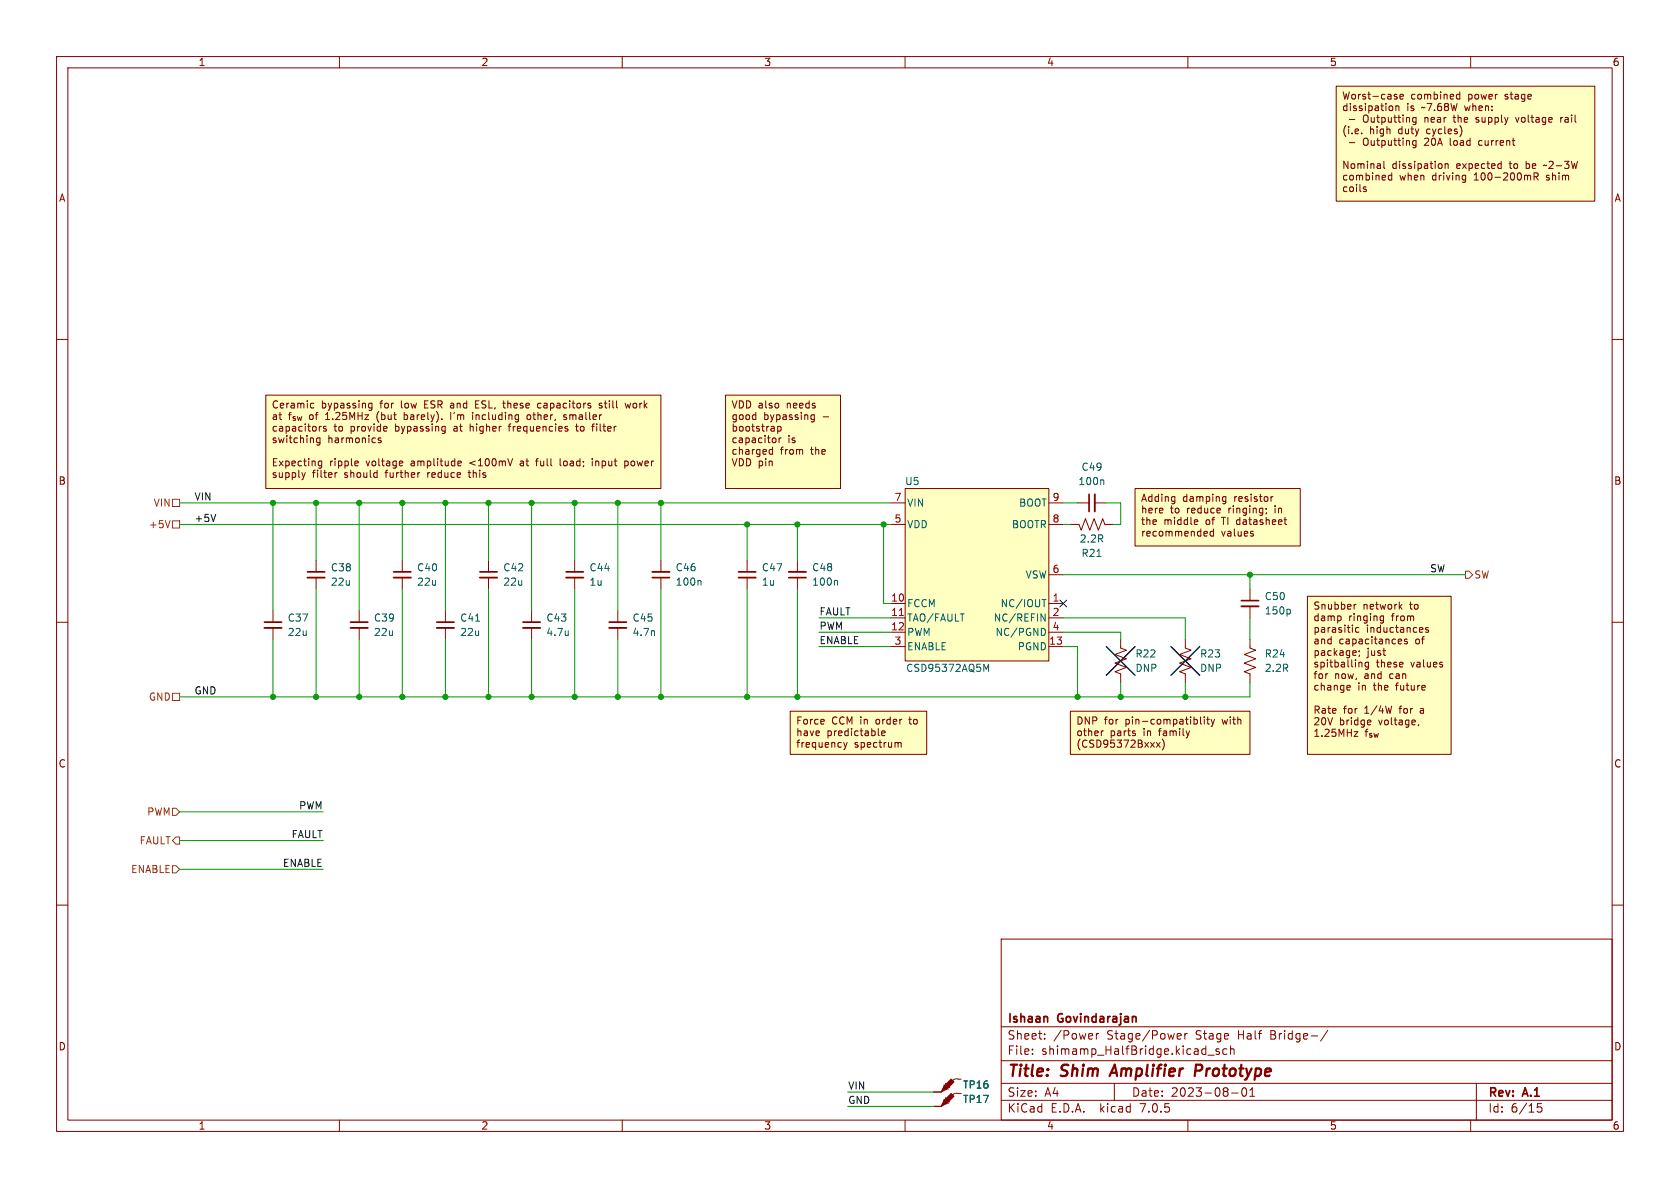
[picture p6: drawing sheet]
<svg xmlns="http://www.w3.org/2000/svg" width="297mm" height="210mm" viewBox="0 0 297 210" stroke-linecap="round" stroke-linejoin="round" font-family="sans-serif">
<path d="M0 0h297v210h-297z" fill="#fff" stroke="#fff" stroke-width=".18"/>
<g fill="none" stroke="#840000" stroke-width=".18">
<path d="M10 10h277v190h-277zM12 12h273v186h-273zM60 10v2M110 10v2M160 10v2M210 10v2M260 10v2M10 60h2M285 60h2M10 110h2M285 110h2M10 160h2"/>
<path d="M285 160h2M177 166h108v32h-108zM60 198v2M110 198v2M160 198v2M177 194.5h108M177 191.5h108M177 187.5h108M177 181.5h108M182.5 186.3v.1M182.5 185.5v.1M184.7 183.6v.1"/>
<path d="M184.7 182.8v.1M193.8 182.7v1M194.2 182.7l-.2 .1-.2 .2M197 191.5v3M208.2 182.8l.4-.1 .2 .4-.7 .1M208.2 183.6h.5M209.5 182.7v1M209.9 182.7l-.3 .1-.1 .2M210 198v2M213.5 186.5h1.2M215.5 185.5l-.3-.1-.2 .2v.2l.5 .2v.3h-.5M216.9 185.5l-.4-.1-.3 .3v.4l.1 .2h.6"/>
<path d="M217.5 185.5l.2-.1 .4 .1 .1 .9M217.5 184.9v1.5M217.7 193.2h1.2M219.7 192.4a1 1 0 0 0 .2 1.4 .81 .81 0 0 0 .6-.6 .81 .81 0 0 0-.3-.8M221 193.8h.8M221 192.7l.4-.4v1.5M231.8 183.1h1.2M234.7 182.1l-1.2 2M260 198v2M261 191.5v6.5M272.5 195.1h-.7l-.1 .7 .3-.1h.5l.1 .3-.1 .5-.2 .1-.6-.1"/>
</g>
<path d="M211.3 189.3h.8M212.2 188.2h-.7l-.3 2" fill="none" stroke="#840000" stroke-width=".4"/>
<g fill="#ffffc2" stroke="#ffffc2" stroke-width=".18">
<path d="M236.2 15.2h45.7v20.4h-45.7z"/>
<path d="M231.1 105.4h25.4v28h-25.4z"/>
<path d="M189.2 125.7h31.8v7.7h-31.8z"/>
<path d="M200.7 86.4h29.2v10.1h-29.2z"/>
<path d="M139.7 125.7h24.1v7.7h-24.1z"/>
<path d="M47 69.9h69.8v16.5h-69.8z"/>
<path d="M128.3 69.9h20.3v16.5h-20.3z"/>
</g>
<g fill="#840000">
<path d="M166.9 194.6l.5 .5-1 .5z"/>
<path d="M166.9 194.6l1.2-1.3 .6 .5-1.3 1.3z"/>
</g>
<path d="M166.9 194.3l.7 .8M167.1 194.1l.8 .7" fill="none" stroke="#480000" stroke-width=".18"/>
<path d="M71.1 99.1v2M71.1 102.1v2M78.7 108v2M78.7 111v2M221 113v1.6l1 .3-2 .8 2 .8-2 .7 2 .8-2 .7 1 .4v1.6M221 104.1v2.1M221 107.2v2M165.1 195.6h1.3M166.9 194.6l.5 .5-1 .5zM166.9 194.6l1.2-1.3 .6 .5-1.3 1.3zM169.9 193.3h-.2a1.37 1.37 0 0 0-1.3 .2" fill="none" stroke="#840000" stroke-width=".18"/>
<path d="M69.6 102.1h3M77.2 111h3.1M219.5 107.2h3" fill="none" stroke="#840000" stroke-width=".33"/>
<path d="M69.6 101.1h3M77.2 110h3.1M219.5 106.2h3" fill="none" stroke="#840000" stroke-width=".3"/>
<path d="M228 107.7l.1 .2-.1 .6" fill="none" stroke="#006464" stroke-width=".18"/>
<g fill="#840000">
<path d="M166.9 192l.5 .5-1 .5z"/>
<path d="M166.9 192l1.2-1.2 .6 .5-1.3 1.2z"/>
</g>
<path d="M166.9 191.8l.7 .7M167.1 191.5l.8 .8" fill="none" stroke="#480000" stroke-width=".18"/>
<g fill="none" stroke="#840000" stroke-width=".18">
<path d="M236.2 15.2h45.7v20.4h-45.7zM246 18.7l.2 .3v.3l-.2 .3M246.6 17.1l.3 .1 .1 .1-.2 .2h-.2M246.6 16.7h.3M246.8 18.8l.1-.1 .4 .1v.8M246.8 18.7v.9M247.5 17.1l.6-.1-.1-.3h-.3l-.2 .1 .1 .7h.4M257.5 17.3l.2 .2h.4M258.1 16.7h-.4l-.2 .2M258.1 16.2v1.3M238.5 21.1h1M238.5 25.2h1"/>
<path d="M240.7 23.5v.1M241.2 33.4l.3 .1 .1 .2-.2 .2h-.3M241.2 33l.3 .1M244.7 28.5v1.1l.1 .2M245.6 31l-.2 .2 .1 .5 .2 .1h.3M246 30.6v1.2M249.8 25v.6l.2 .1 .3-.1M250.3 20.8v1l-.2 .2h-.3M250.3 24.8v1.1l-.2 .2h-.3M250.3 20.8h-.3l-.3 .2 .2 .5h.4M254.8 29l.1 .2-.1 .5M255.5 28.9v.9"/>
<path d="M255.5 29.1l.2-.2 .3 .1v.8M258.3 22.6l.1 .7-.3 .8M259.1 31.8h-.4M259.1 31v1l-.2 .3M265 28.9l.4 .1M265.4 28.5v1.3M265.4 29.7l-.4 .1M267.3 24.8h.5M267.7 25.7h.1M270.4 31l.2 .2v.6M271.2 30.6v1.2M271.5 31.2l.4 .6"/>
<path d="M271.9 30.7v.3l-.1 .2h-.6M275.9 20.8v.8M276 20.9l-.1 .1M47 69.9h69.8v16.5h-69.8zM55.1 71.3h.4M55.5 72.1h-.4M56.1 77.5l-.1 .2v.4l.2 .2 .4-.1M56.4 77.4l.2 .1M56.6 77.4v1l-.3 .3-.3-.1M56.8 75.4l-.3 .1M57.7 75.4h-.3l-.2 .1v.2l.5 .2v.3h-.5M65.2 71.9l.2 .2h.4"/>
<path d="M65.8 71.3h-.4l-.2 .2M65.8 71.3v1l-.3 .2h-.3M66.9 77.5v.3l.4 .1 .1 .2-.2 .2-.3-.1M68.4 76.2h-.2M68.4 75.4v.3l-.6 .1M78.1 74v.2M78.3 75.4h.4M78.7 76.2h-.4M78.7 75.4v1l-.1 .2h-.3M83.6 72.9v.1M88.9 71.3h.4M91.5 73.3l.2 .1"/>
<path d="M91.7 73.3v1.1l-.2 .1M91.7 74.1l-.2 .1M93.3 73.4l-.1 .2 .1 .5M95.3 71.3l-.3 .2v.4l.3 .2M99.6 74.1l.4 .1M99.7 73.4v.3h.3M100.1 75.4h.3M100.1 75.8l.3 .1v.1l-.2 .2h-.2M101.7 75.4h.5M104.3 71.7l.2 .2-.2 .2M104.3 71.3h.1M104.6 75.4h.5"/>
<path d="M104.8 75.1v1.1M105.9 72.1h.4M106.3 71.3l-.4 .2 .1 .1 .3 .1M110.5 71.3l.3 .8 .2-.6M128.3 69.9h20.3v16.5h-20.3zM136.6 79v1.3M137.1 77.5l.1 .5-.3 .3M137.5 75.4v1.2M137.7 77.4v.9M138 75.5v.6l-.2 .1h-.3M138.1 77.4l-.4 .3M143.4 73.9l.2 .3 .4-.1"/>
<path d="M144 73.3v1.1l-.3 .2-.3-.1M144 73.4l-.4-.1-.2 .3M53.4 83.5l.3 .9M53.7 84.4l-.2 .3M54 83.5l-.3 .9M55.9 99.1v2M56.9 81.5v1l-.3 .3-.3-.1M56.9 81.6l-.4-.1-.2 .2 .1 .6h.5M59.2 83.5v.9M59.4 83.6l-.2 .2M62.9 81.5l.4 .1v.2l-.6 .1M63.3 82.3h-.4"/>
<path d="M66.7 83.1v1.3M66.7 84.3l-.2 .1M70.8 81.5l.3 .1 .1 .2-.6 .1M71.1 82.3h-.3M74 83.6l-.1 .1M80.9 81.9l.6-.1v-.2l-.4-.1-.2 .2 .1 .6h.5M86.4 99.1v2M90.6 81.1l-.4 1.2M101.6 99.1v2M104.7 81.1v.1M104.7 81.5v.8M110.5 82.3h.3"/>
<path d="M110.5 81.5v1.3M110.8 81.5l-.3 .1M116.8 99.1v2M132.1 99.1v2M136.1 80.2h.5M141 99.1v2M157.5 88.9h2.5M157.5 92.7h2.5M160 86.4h25.4v30.4h-25.4zM185.4 88.9h2.6M185.4 92.7h2.6M189.2 92.7h1.6l.3 1 .8-2 .8 2 .7-2 .8 2 .7-2 .4 1h1.5"/>
<path d="M190.5 88.9h2M193.5 88.9h2.1M200.7 86.4h29.2v10.1h-29.2zM207.6 87.8h.1M207.7 87.8v1l-.1 .2M207.7 88.6h-.1M211.3 91.9h.4l.1 .3-.7 .1M211.7 92.7h-.4M213.4 94v.2l-.6 .1M214.5 93.5v1.3M214.5 94l-.3-.1-.3 .3 .1 .5h.5M216.2 88.6h.5"/>
<path d="M216.2 87.8h.5M216.7 87.8v1l-.1 .2-.3 .1M221.4 94.3l.2 .2-.2 .3M221.4 93.9l.1 .1M223.8 89.9v.1M223.9 90.6l-.1 .3M224.7 87.8v.8M225.1 87.8l-.4 .2M227 91.9h.5M227.2 91.5v1l.3 .2M48.3 108v2M48.3 111v2"/>
<path d="M55.9 102.1v2M63.5 108v2M63.5 111v2M86.4 102.1v2M94 108v2M94 111v2M101.6 102.1v2M109.2 108v2M109.2 111v2M116.8 102.1v2M132.1 102.1v2M141 102.1v2"/>
<path d="M157.5 106.7h2.5M157.5 109.2h2.5M157.5 111.8h2.5M157.5 114.3h2.5M185.4 106.7h2.6M185.4 109.2h2.6M185.4 111.8h2.6M185.4 114.3h2.6M185.4 101.6h2.6M198.1 113v1.6l1 .3-2 .8 2 .8-2 .7 2 .8-2 .7 1 .4v1.6M209.5 113v1.6l1.1 .3-2.1 .8 2.1 .8-2.1 .7 2.1 .8-2.1 .7 1 .4v1.6M231.1 105.4h25.4v28h-25.4z"/>
<path d="M237 109v.6M239.7 115.1l.1 .2-.7 .1M239.7 111v.7l.2 .1 .3-.1M239.8 106.8l-.4 .3M240.3 115.1v.1M240.4 115.8l-.2 .2M240.4 117.1l.4 .1v.7M241.4 117.1l-.1 .2 .1 .5 .2 .1 .3-.1M241.9 117.1v1l-.2 .2h-.3M244.1 109.7h.5M244.1 108.9h.5M244.6 108.9v1l-.3 .3-.3-.1"/>
<path d="M244.8 115.9h.2M247.4 113h.3l.1 .3-.6 .1M247.5 107.2l.4 .5M247.7 113.8h-.3M247.9 106.8l-.5 .5M248.8 113h-.3l-.2 .2v.1l.5 .2v.3h-.5M251.4 110.9l.1 .3-.6 .2M251.5 111.7l-.1 .1M252.5 111l-.3-.1-.2 .2 .1 .2 .4 .1v.3h-.5M139.7 125.7h24.1v7.7h-24.1zM149.2 131.2l.3 .9M149.5 132.1l-.3 .4"/>
<path d="M149.8 131.2l-.3 .9M155.3 129.9l.1 .1M155.9 129.6l.6-.1-.1-.2-.3-.1-.2 .2v.6h.5M158.7 131.3l.1 .1M158.8 131.4v.7M158.8 131.4l.2-.2 .3 .1v.8M189.2 125.7h31.8v7.7h-31.8zM195.1 129.2l-.3 .1M200.6 129.6l.1 .2-.1 .2M204.4 131.2l.7 .9M205.1 131.2l-.7 .9M205.8 131.2v.8l-.3 .6"/>
<path d="M210.3 129.2l-.3 .8M212.2 126.7v1.1l.2 .2M212.9 126.7v.2M212.9 127.2v.8M213.3 127.2h.5M213.5 126.7v1.1l.3 .2M214.1 127.2l.3 .8M214.4 128l-.3 .4M214.7 127.2l-.3 .8M238.5 121.2l.2 .3-.6 .1M238.7 121.9l-.4 .1M240.1 129.3l-.7 .9h.7"/>
<path d="M241.9 127.3h.4l.1 .3-.7 .1M242.3 128.1h-.4M246 124.8l-.3 1.3M250.8 128.1l-.1 .2M251.9 121.2l.1 .3-.6 .1M165.1 193h1.3M165.1 195.6h1.3M166.9 192l.5 .5-1 .5zM166.9 192l1.2-1.2 .6 .5-1.3 1.2zM169.9 190.8h-.2a1.37 1.37 0 0 0-1.3 .2"/>
</g>
<path d="M193.5 87.4v3M46.7 111h3.1M54.4 102.1h3M62 111h3M84.8 102.1h3.1M92.5 111h3M100.1 102.1h3M107.7 111h3M115.3 101.1h3.1M130.6 102.1h3M139.4 101.1h3.1" fill="none" stroke="#840000" stroke-width=".33"/>
<path d="M192.5 87.4v3M46.7 110h3.1M54.4 101.1h3M62 110h3M84.8 101.1h3.1M92.5 110h3M100.1 101.1h3M107.7 110h3M115.3 102.1h3.1M130.6 101.1h3M139.4 102.1h3.1" fill="none" stroke="#840000" stroke-width=".3"/>
<path d="M195 84.8l.1 .2v.7M123.7 102.6l.2 .2v.6M147.9 102.6l.2 .2v.6M173.9 117.4l.5 .9 .4-.9v1.3M184 108.5l.8 1.3v-1.3M184.2 106h.7M184.6 111.1l.2 .5-.2 .7" fill="none" stroke="#006464" stroke-width=".18"/>
<path d="M160 86.4h25.4v30.4h-25.4z" fill="#ffffc2" stroke="#ffffc2" stroke-width=".18"/>
<path d="M159 108.8h.7" fill="none" stroke="#a90000" stroke-width=".18"/>
<path d="M195.6 114.3l5.1 5.1M200.7 114.3l-5.1 5.1M207 114.3l5.1 5.1M212.1 114.3l-5.1 5.1" fill="none" stroke="#000084" stroke-width=".25"/>
<path d="M30.5 92.1h1.2v1.2h-1.2zM30.5 88.3h1.2v1.2h-1.2zM259.1 101h.6l.6 .6-.6 .6h-.6zM30.5 122.6h1.2v1.2h-1.2zM30.5 142.9h.6l.6 .6-.6 .6h-.6zM30.5 153h.6l.6 .7-.6 .6h-.6zM31.1 148h.6v1.2h-.6l-.6-.6z" fill="none" stroke="#725600" stroke-width=".18"/>
<path d="M38.1 90.9l-.4 1.3" fill="none" stroke="#0f0f0f" stroke-width=".18"/>
<g fill="none" stroke="#009600" stroke-width=".18">
<path d="M31.7 88.9h125.8M31.7 92.7h125.8M48.3 88.9v19.1M55.9 88.9v10.2M63.5 88.9v19.1M71.1 88.9v10.2M78.7 88.9v19.1M86.4 88.9v10.2M94 88.9v19.1M101.6 88.9v10.2M109.2 88.9v19.1M116.8 88.9v10.2"/>
<path d="M132.1 92.7v6.4M141 92.7v6.4M156.2 92.7v14h1.3M188 88.9h2.5M188 92.7h1.2M195.6 88.9h2.5v3.8h-1.3M48.3 113v10.2M55.9 104.1v19.1M63.5 113v10.2M71.1 104.1v19.1M78.7 113v10.2M86.4 104.1v19.1"/>
<path d="M94 113v10.2M101.6 104.1v19.1M109.2 113v10.2M116.8 104.1v19.1M132.1 104.1v19.1M141 104.1v19.1M144.8 109.2h12.7M144.8 114.3h12.7M144.8 111.8h12.7M188 109.2h21.5v3.8M188 114.3h2.5v8.9M188 111.8h10.1v1.2"/>
<path d="M188 101.6h71.1M221 101.6v2.5M221 109.2v3.8M198.1 120.7v2.5M209.5 120.7v2.5M221 120.7v2.5h-189.3M31.7 153.7h25.4M31.7 148.6h25.4M31.7 143.5h25.4M149.9 193h15.2M149.9 195.6h15.2"/>
</g>
<path d="M187.4 106.1l1.2 1.2M188.6 106.1l-1.2 1.2" fill="none" stroke="#000084" stroke-width=".18"/>
<g fill="#009600" stroke="#009600" stroke-width=".18">
<circle cx="109.2" cy="88.9" r=".46"/>
<circle cx="116.8" cy="88.9" r=".46"/>
<circle cx="156.2" cy="92.7" r=".46"/>
<circle cx="141" cy="92.7" r=".46"/>
<circle cx="132.1" cy="123.2" r=".46"/>
<circle cx="116.8" cy="123.2" r=".46"/>
<circle cx="109.2" cy="123.2" r=".46"/>
<circle cx="132.1" cy="92.7" r=".46"/>
<circle cx="141" cy="123.2" r=".46"/>
<circle cx="63.5" cy="88.9" r=".46"/>
<circle cx="63.5" cy="123.2" r=".46"/>
<circle cx="71.1" cy="123.2" r=".46"/>
<circle cx="78.7" cy="123.2" r=".46"/>
<circle cx="48.3" cy="123.2" r=".46"/>
<circle cx="55.9" cy="123.2" r=".46"/>
<circle cx="55.9" cy="88.9" r=".46"/>
<circle cx="48.3" cy="88.9" r=".46"/>
<circle cx="78.7" cy="88.9" r=".46"/>
<circle cx="71.1" cy="88.9" r=".46"/>
<circle cx="209.5" cy="123.2" r=".46"/>
<circle cx="198.1" cy="123.2" r=".46"/>
<circle cx="190.5" cy="123.2" r=".46"/>
<circle cx="221" cy="101.6" r=".46"/>
<circle cx="94" cy="123.2" r=".46"/>
<circle cx="86.4" cy="123.2" r=".46"/>
<circle cx="94" cy="88.9" r=".46"/>
<circle cx="101.6" cy="88.9" r=".46"/>
<circle cx="101.6" cy="123.2" r=".46"/>
<circle cx="86.4" cy="88.9" r=".46"/>
</g>
<g font-size="2.8" fill="#840000">
<text x="178" y="190.8">Title:</text>
<text x="187.5" y="190.8">Shim</text>
<text x="196.9" y="190.8">Amplifier</text>
<text x="212.3" y="190.8">Prototype</text>
</g>
<g font-size="2.1" fill="#840000">
<text x="178" y="183.9">Sheet:</text>
<text x="178" y="181.1">Ishaan</text>
<text x="186.2" y="183.9">/Power</text>
<text x="187" y="181.1">Govindarajan</text>
<text x="195.6" y="183.9">Stage/Power</text>
<text x="211.3" y="183.9">Stage</text>
<text x="218.8" y="183.9">Half</text>
<text x="224.6" y="183.9">Bridge-/</text>
<text x="178" y="186.6">File:</text>
<text x="184" y="186.6">shimamp_HalfBridge.kicad_sch</text>
<text x="178" y="196.8">KiCad</text>
<text x="178" y="194">Size:</text>
<text x="184.6" y="194">A4</text>
<text x="185.7" y="196.8">E.D.A.</text>
<text x="194.4" y="196.8">kicad</text>
<text x="200" y="194">Date:</text>
<text x="201.5" y="196.8">7.0.5</text>
<text x="206.9" y="194">2023-08-01</text>
<text x="263" y="194.2">Rev:</text>
<text x="263" y="196.8">Id:</text>
<text x="267" y="196.8">6/15</text>
<text x="269.2" y="194.2">A.1</text>
</g>
<g font-size="1.8" fill="#840000">
<text x="35" y="11.8">1</text>
<text x="85" y="11.8">2</text>
<text x="135" y="11.8">3</text>
<text x="185" y="11.8">4</text>
<text x="235" y="11.8">5</text>
<text x="285" y="11.8">6</text>
<text x="237.2" y="17.8">Worst-case</text>
<text x="249.3" y="17.8">combined</text>
<text x="259.5" y="17.8">power</text>
<text x="266.1" y="17.8">stage</text>
<text x="237.2" y="19.9">dissipation</text>
<text x="237.2" y="24">(i.e.</text>
<text x="240.9" y="21.9">Outputting</text>
<text x="242" y="24">high</text>
<text x="247.2" y="24">duty</text>
<text x="248.6" y="19.9">is</text>
<text x="251.3" y="19.9">~7.68W</text>
<text x="251.9" y="21.9">near</text>
<text x="252.2" y="24">cycles)</text>
<text x="257.2" y="21.9">the</text>
<text x="259" y="19.9">when:</text>
<text x="261.2" y="21.9">supply</text>
<text x="268.4" y="21.9">voltage</text>
<text x="276.4" y="21.9">rail</text>
<text x="240.9" y="26">Outputting</text>
<text x="251.9" y="26">20A</text>
<text x="256.5" y="26">load</text>
<text x="261.7" y="26">current</text>
<text x="10.4" y="35.8">A</text>
<text x="237.2" y="30.1">Nominal</text>
<text x="237.2" y="32.2">combined</text>
<text x="237.2" y="34.2">coils</text>
<text x="246" y="30.1">dissipation</text>
<text x="247.3" y="32.2">when</text>
<text x="253.2" y="32.2">driving</text>
<text x="257.4" y="30.1">expected</text>
<text x="260.7" y="32.2">100-200mR</text>
<text x="266.9" y="30.1">to</text>
<text x="269.9" y="30.1">be</text>
<text x="273.2" y="30.1">~2-3W</text>
<text x="273.5" y="32.2">shim</text>
<text x="285.4" y="35.8">A</text>
<text x="47.9" y="72.5">Ceramic</text>
<text x="47.9" y="74.5">at</text>
<text x="47.9" y="76.5">capacitors</text>
<text x="50.9" y="74.5">f_{sw}</text>
<text x="54.6" y="74.5">of</text>
<text x="56.7" y="72.5">bypassing</text>
<text x="57.6" y="74.5">1.25MHz</text>
<text x="59" y="76.5">to</text>
<text x="61.9" y="76.5">provide</text>
<text x="66.7" y="74.5">(but</text>
<text x="67.2" y="72.5">for</text>
<text x="69.9" y="76.5">bypassing</text>
<text x="70.9" y="72.5">low</text>
<text x="71.7" y="74.5">barely).</text>
<text x="75.2" y="72.5">ESR and</text>
<text x="80" y="74.5">I'm</text>
<text x="80.4" y="76.5">at</text>
<text x="83.4" y="76.5">higher</text>
<text x="84" y="74.5">including</text>
<text x="84.4" y="72.5">ESL,</text>
<text x="89.5" y="72.5">these</text>
<text x="90.4" y="76.5">frequencies</text>
<text x="93.8" y="74.5">other,</text>
<text x="95.7" y="72.5">capacitors</text>
<text x="100.4" y="74.5">smaller</text>
<text x="102.4" y="76.5">to</text>
<text x="105.4" y="76.5">filter</text>
<text x="106.7" y="72.5">still</text>
<text x="111.5" y="72.5">work</text>
<text x="129.2" y="72.5">VDD also</text>
<text x="129.2" y="74.5">good</text>
<text x="129.2" y="76.5">bootstrap</text>
<text x="134.9" y="74.5">bypassing</text>
<text x="139" y="72.5">needs</text>
<text x="145.4" y="74.5">-</text>
<text x="47.9" y="78.6">switching</text>
<text x="47.9" y="82.7">Expecting</text>
<text x="57.9" y="78.6">harmonics</text>
<text x="58.2" y="82.7">ripple</text>
<text x="64.7" y="82.7">voltage</text>
<text x="72.7" y="82.7">amplitude</text>
<text x="83.2" y="82.7">&lt;100mV</text>
<text x="92.2" y="82.7">at</text>
<text x="95.2" y="82.7">full</text>
<text x="99.5" y="82.7">load;</text>
<text x="105.3" y="82.7">input</text>
<text x="111.2" y="82.7">power</text>
<text x="129.2" y="78.6">capacitor</text>
<text x="129.2" y="80.6">charged</text>
<text x="129.2" y="82.7">VDD pin</text>
<text x="137.9" y="80.6">from</text>
<text x="139.2" y="78.6">is</text>
<text x="143.3" y="80.6">the</text>
<text x="10.3" y="85.8">B</text>
<text x="47.9" y="84.7">supply</text>
<text x="55.1" y="84.7">filter</text>
<text x="60.8" y="84.7">should</text>
<text x="68.2" y="84.7">further</text>
<text x="75.7" y="84.7">reduce</text>
<text x="83.2" y="84.7">this</text>
<text x="201.6" y="89">Adding</text>
<text x="209" y="89">damping</text>
<text x="218.1" y="89">resistor</text>
<text x="285.3" y="85.8">B</text>
<text x="201.6" y="91">here</text>
<text x="201.6" y="93.1">the</text>
<text x="201.6" y="95.1">recommended</text>
<text x="205.7" y="93.1">middle</text>
<text x="206.8" y="91">to</text>
<text x="209.8" y="91">reduce</text>
<text x="213.1" y="93.1">of</text>
<text x="215.8" y="95.1">values</text>
<text x="216.1" y="93.1">TI datasheet</text>
<text x="217.2" y="91">ringing;</text>
<text x="225.5" y="91">in</text>
<text x="232.1" y="108">Snubber</text>
<text x="232.1" y="110.1">damp</text>
<text x="232.1" y="112.1">parasitic</text>
<text x="238.3" y="110.1">ringing</text>
<text x="240.9" y="108">network</text>
<text x="241.5" y="112.1">inductances</text>
<text x="246" y="110.1">from</text>
<text x="249.2" y="108">to</text>
<text x="232.1" y="114.1">and</text>
<text x="232.1" y="116.2">package;</text>
<text x="232.1" y="118.2">spitballing</text>
<text x="236.6" y="114.1">capacitances</text>
<text x="241.6" y="116.2">just</text>
<text x="243.2" y="118.2">these</text>
<text x="249.4" y="118.2">values</text>
<text x="250.2" y="114.1">of</text>
<text x="232.1" y="120.3">for</text>
<text x="232.1" y="122.3">change</text>
<text x="235.8" y="120.3">now,</text>
<text x="240" y="122.3">in</text>
<text x="241.2" y="120.3">and</text>
<text x="242.8" y="122.3">the</text>
<text x="245.7" y="120.3">can</text>
<text x="246.9" y="122.3">future</text>
<text x="140.7" y="128.3">Force</text>
<text x="140.7" y="130.4">have</text>
<text x="146.1" y="130.4">predictable</text>
<text x="146.9" y="128.3">CCM in</text>
<text x="154.9" y="128.3">order</text>
<text x="160.9" y="128.3">to</text>
<text x="190.2" y="128.3">DNP for</text>
<text x="190.2" y="130.4">other</text>
<text x="196.2" y="130.4">parts</text>
<text x="198.9" y="128.3">pin-compatiblity</text>
<text x="202.1" y="130.4">in</text>
<text x="205" y="130.4">family</text>
<text x="216.1" y="128.3">with</text>
<text x="232.1" y="126.4">Rate</text>
<text x="232.1" y="128.5">20V</text>
<text x="232.1" y="130.5">1.25MHz</text>
<text x="236.7" y="128.5">bridge</text>
<text x="237.4" y="126.4">for</text>
<text x="241.2" y="126.4">1/4W</text>
<text x="241.2" y="130.5">f_{sw}</text>
<text x="243.7" y="128.5">voltage,</text>
<text x="247.5" y="126.4">for</text>
<text x="251.2" y="126.4">a</text>
<text x="10.3" y="135.8">C</text>
<text x="140.7" y="132.4">frequency</text>
<text x="150.9" y="132.4">spectrum</text>
<text x="190.2" y="132.4">(CSD95372Bxxx)</text>
<text x="285.3" y="135.8">C</text>
<text x="10.3" y="185.8">D</text>
<text x="285.3" y="185.8">D</text>
<text x="35" y="199.8">1</text>
<text x="85" y="199.8">2</text>
<text x="135" y="199.8">3</text>
<text x="185" y="199.8">4</text>
<text x="235" y="199.8">5</text>
<text x="285" y="199.8">6</text>
</g>
<g font-size="1.8" fill="#006464">
<text x="191.1" y="83.4">C49</text>
<text x="160" y="85.9">U5</text>
<text x="160.3" y="89.7">VIN</text>
<text x="180.1" y="89.7">BOOT</text>
<text x="190.6" y="85.9">100n</text>
<text x="160.3" y="93.5">VDD</text>
<text x="178.9" y="93.5">BOOTR</text>
<text x="58.4" y="101.2">C38</text>
<text x="73.7" y="101.2">C40</text>
<text x="88.9" y="101.2">C42</text>
<text x="104.1" y="101.2">C44</text>
<text x="119.4" y="101.1">C46</text>
<text x="134.6" y="101.2">C47</text>
<text x="143.5" y="101.1">C48</text>
<text x="190.8" y="96.1">2.2R</text>
<text x="191.1" y="98.6">R21</text>
<text x="58.4" y="103.7">22u</text>
<text x="73.7" y="103.7">22u</text>
<text x="88.9" y="103.7">22u</text>
<text x="104.1" y="103.7">1u</text>
<text x="119.4" y="103.7">100n</text>
<text x="134.6" y="103.7">1u</text>
<text x="143.5" y="103.7">100n</text>
<text x="160.3" y="107.5">FCCM</text>
<text x="176.9" y="107.5">NC/IOUT</text>
<text x="181.3" y="102.4">VSW</text>
<text x="223.5" y="106.2">C50</text>
<text x="50.8" y="110.1">C37</text>
<text x="50.8" y="112.6">22u</text>
<text x="66" y="110.1">C39</text>
<text x="66" y="112.6">22u</text>
<text x="81.3" y="110.1">C41</text>
<text x="81.3" y="112.6">22u</text>
<text x="96.5" y="110.1">C43</text>
<text x="96.5" y="112.6">4.7u</text>
<text x="111.8" y="110.1">C45</text>
<text x="111.8" y="112.6">4.7n</text>
<text x="160.3" y="110">TAO/FAULT</text>
<text x="160.3" y="112.6">PWM</text>
<text x="175.7" y="110">NC/REFIN</text>
<text x="176" y="112.6">NC/PGND</text>
<text x="223.5" y="108.8">150p</text>
<text x="160.1" y="118.9">CSD95372AQ5M</text>
<text x="160.3" y="115.1">ENABLE</text>
<text x="179.9" y="115.1">PGND</text>
<text x="200.7" y="116.4">R22</text>
<text x="200.7" y="118.9">DNP</text>
<text x="212.1" y="116.4">R23</text>
<text x="212.1" y="118.9">DNP</text>
<text x="223.5" y="116.4">R24</text>
<text x="223.5" y="118.9">2.2R</text>
<text x="170.2" y="195.1">TP17</text>
<text x="170.2" y="192.6">TP16</text>
</g>
<g font-size="1.8" fill="#725600">
<text x="27.1" y="89.7">VIN</text>
<text x="26.3" y="93.5">+5V</text>
<text x="260.5" y="102.4">SW</text>
<text x="26.3" y="124">GND</text>
<text x="24.7" y="149.4">FAULT</text>
<text x="26" y="144.3">PWM</text>
<text x="23.1" y="154.5">ENABLE</text>
</g>
<g font-size="1.8" fill="#0f0f0f">
<text x="34.3" y="88.6">VIN</text>
<text x="34.3" y="92.4">+5V</text>
<text x="252.7" y="101.3">SW</text>
<text x="144.8" y="108.9">FAULT</text>
<text x="144.8" y="111.4">PWM</text>
<text x="144.8" y="114">ENABLE</text>
<text x="34.3" y="122.8">GND</text>
<text x="52.9" y="143.2">PWM</text>
<text x="51.5" y="148.2">FAULT</text>
<text x="50" y="153.3">ENABLE</text>
<text x="149.9" y="192.7">VIN</text>
<text x="149.9" y="195.2">GND</text>
</g>
<g font-size="1.8" fill="#a90000">
<text x="158.1" y="88.6">7</text>
<text x="186" y="88.6">9</text>
<text x="158.1" y="92.5">5</text>
<text x="186" y="92.5">8</text>
<text x="186" y="101.3">6</text>
<text x="157.5" y="106.4">10</text>
<text x="186" y="106.4">1</text>
<text x="157.5" y="109">11</text>
<text x="157.5" y="111.5">12</text>
<text x="186" y="109">2</text>
<text x="186" y="111.5">4</text>
<text x="158.1" y="114">3</text>
<text x="185.4" y="114">13</text>
</g>
</svg>
